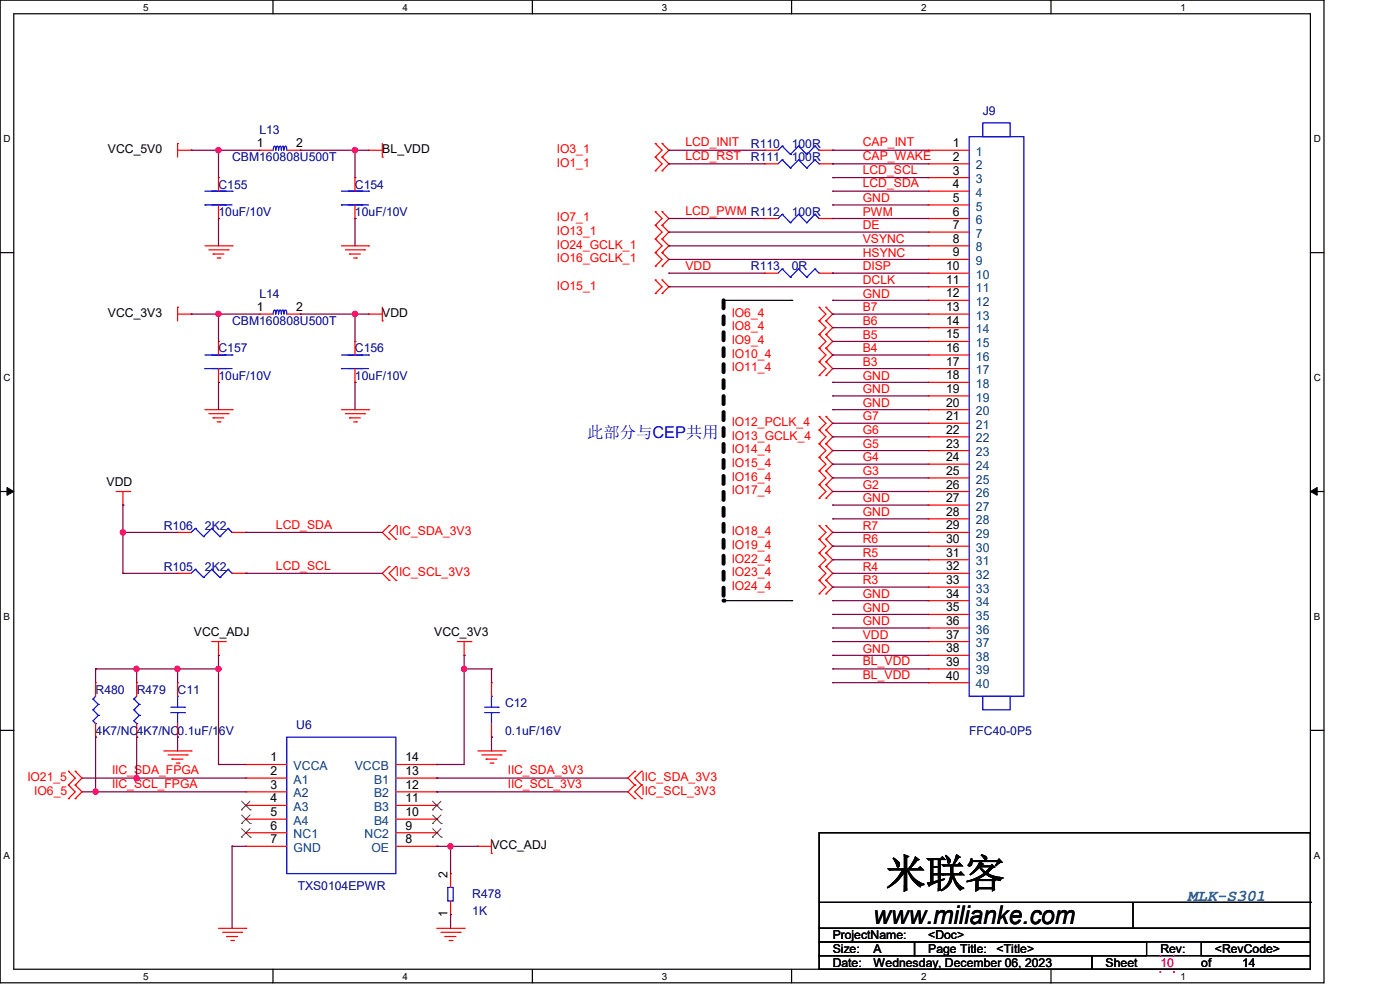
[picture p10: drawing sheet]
<svg xmlns="http://www.w3.org/2000/svg" width="297mm" height="210mm" viewBox="0 0 297 210" stroke-linecap="round" stroke-linejoin="round" font-family="sans-serif">
<path d="M0 0h280.9v208.5h-280.9zM2.9 2.9h275.1v202.7h-275.1z" fill="none" stroke="#000" stroke-width=".25"/>
<g fill="#fff">
<path d="M30.4 .3h1.1v2.4h-1.1z"/>
<path d="M30.4 205.9h1.1v2.3h-1.1z"/>
</g>
<path d="M57.9 0v2.9M57.9 205.6v2.9" fill="none" stroke="#000" stroke-width=".25"/>
<g fill="#fff">
<path d="M85.4 .3h1.1v2.4h-1.1z"/>
<path d="M85.4 205.9h1.1v2.3h-1.1z"/>
</g>
<path d="M112.9 0v2.9M112.9 205.6v2.9" fill="none" stroke="#000" stroke-width=".25"/>
<g fill="#fff">
<path d="M140.4 .3h1.2v2.4h-1.2z"/>
<path d="M140.4 205.9h1.2v2.3h-1.2z"/>
</g>
<path d="M167.9 0v2.9M167.9 205.6v2.9" fill="none" stroke="#000" stroke-width=".25"/>
<g fill="#fff">
<path d="M195.4 .3h1.2v2.4h-1.2z"/>
<path d="M195.4 205.9h1.2v2.3h-1.2z"/>
</g>
<path d="M223 0v2.9M223 205.6v2.9" fill="none" stroke="#000" stroke-width=".25"/>
<g fill="#fff">
<path d="M250.4 .3h1.2v2.4h-1.2z"/>
<path d="M250.4 205.9h1.2v2.3h-1.2z"/>
<path d="M.8 28.2h1.4v2.4h-1.4z"/>
<path d="M278.7 28.2h1.5v2.4h-1.5z"/>
<path d="M.8 78.9h1.4v2.3h-1.4z"/>
<path d="M278.7 78.9h1.5v2.3h-1.5z"/>
</g>
<path d="M0 53.6h2.9M278 53.6h2.9" fill="none" stroke="#000" stroke-width=".25"/>
<g fill="#fff">
<path d="M.8 129.6h1.3v2.3h-1.3z"/>
<path d="M278.7 129.6h1.4v2.3h-1.4z"/>
</g>
<path d="M0 104.3h2.9M278 104.3h2.9" fill="none" stroke="#000" stroke-width=".25"/>
<path d="M1.5 103.4l1.4 .9-1.4 .8zM278 104.3l1.4-.9v1.7z" fill="#000" stroke="#000" stroke-width=".21"/>
<g fill="#fff">
<path d="M.8 180.3h1.3v2.3h-1.3z"/>
<path d="M278.7 180.3h1.4v2.3h-1.4z"/>
</g>
<g fill="none" stroke="#000" stroke-width=".25">
<path d="M153.5 63.7h14.5M168 63.7h.1M153.5 127.4h14.5M168 127.4h.1M0 154.9h2.9M278 154.9h2.9M173.8 176.7h104.2v20.2h-104.2zM173.8 196.9h104.2v2.9h-104.2zM173.8 199.8h20.2v2.9h-20.2zM173.8 191.4h104.2M194 199.8h49.2v2.9h-49.2zM240.4 196.9h.1"/>
<path d="M240.4 191.4v5.5M254.8 199.8h23.2v2.9h-23.2zM278 191.4h.1M173.8 202.7h57.9v2.9h-57.9zM231.7 202.7h46.3v2.9h-46.3z"/>
</g>
<path d="M153.5 63.7v63.7" fill="none" stroke="#000" stroke-width=".85" stroke-dasharray="1.7 1.7"/>
<circle cx="153.5" cy="127.4" r=".42" fill="#000" stroke-dasharray="1.7 1.7"/>
<g fill="none" stroke="#f00" stroke-width=".25">
<path d="M37.7 30.4h.1M37.7 31.9h2.9M37.7 30.4v2.9M40.6 31.9h.1M78.2 31.9h.1M78.2 31.9h2.9M81.1 33.3h.1M81.1 30.4v2.9M139 30.4h.1M139 33.3h.1M139 36.2h.1M139 30.4l1.5 1.5-1.5 1.4"/>
<path d="M139 33.3l1.5 1.5-1.5 1.4M140.5 33.3h.1M140.5 30.4h.1M140.5 36.2h.1M140.5 30.4l1.4 1.5-1.4 1.4M140.5 33.3l1.4 1.5-1.4 1.4M43.5 52.2h5.7M44.3 53h4.1M45.2 53.9h.1M45.2 53.9h2.3M46.1 54.7h.6M46.7 54.7h.1"/>
<path d="M48.4 53h.1M49.2 52.2h.1M72.4 52.2h5.8M73.3 53h4M74.2 53.9h.1M74.2 53.9h2.3M75 54.7h.6M75.6 54.7h.1M77.3 53h.1M78.2 52.2h.1M139 53.6h.1M139 56.5h.1"/>
<path d="M139 47.8h.1M139 50.7h.1M139 44.9h.1M139 59.4h.1M139 53.6l1.5 1.4-1.5 1.5M139 47.8l1.5 1.4-1.5 1.5M139 44.9l1.5 1.5-1.5 1.4M139 59.4l1.5 1.4-1.5 1.5M139 50.7l1.5 1.5-1.5 1.4M140.5 56.5h.1M140.5 53.6h.1M140.5 50.7h.1"/>
<path d="M140.5 47.8h.1M140.5 44.9h.1M140.5 59.4h.1M140.5 53.6l1.4 1.4-1.4 1.5M140.5 47.8l1.4 1.4-1.4 1.5M140.5 44.9l1.4 1.5-1.4 1.4M140.5 59.4l1.4 1.4-1.4 1.5M140.5 50.7l1.4 1.5-1.4 1.4M37.7 65.2h.1M37.7 65.2v2.9M37.7 66.6h2.9M40.6 66.6h.1"/>
<path d="M78.2 66.6h.1M78.2 66.6h2.9M81.1 68.1h.1M81.1 65.2v2.9M139 62.3h.1M140.5 62.3h.1M173.8 65.2h.1M173.8 68.1h.1M173.8 71h.1M173.8 73.9h.1M173.8 76.8h.1M173.8 79.7h.1"/>
<path d="M173.8 65.2l1.4 1.4-1.4 1.5M173.8 68.1l1.4 1.4-1.4 1.5M173.8 71l1.4 1.4-1.4 1.5M173.8 73.9l1.4 1.4-1.4 1.5M173.8 76.8l1.4 1.4-1.4 1.5M175.2 68.1h.1M175.2 65.2h.1M175.2 71h.1M175.2 73.9h.1M175.2 76.8h.1M175.2 79.7h.1M175.2 65.2l1.5 1.4-1.5 1.5"/>
<path d="M175.2 68.1l1.5 1.4-1.5 1.5M175.2 71l1.5 1.4-1.5 1.5M175.2 73.9l1.5 1.4-1.5 1.5M175.2 76.8l1.5 1.4-1.5 1.5M43.5 86.9h5.7M44.3 87.8h4.1M45.2 88.6h.1M45.2 88.6h2.3M46.1 89.5h.6M46.7 89.5h.1M48.4 87.8h.1M49.2 86.9h.1"/>
<path d="M72.4 86.9h5.8M73.3 87.8h4M74.2 88.6h.1M74.2 88.6h2.3M75 89.5h.6M75.6 89.5h.1M77.3 87.8h.1M78.2 86.9h.1M173.8 88.3h.1M173.8 91.2h.1M173.8 94.1h.1M173.8 97h.1"/>
<path d="M173.8 99.9h.1M173.8 88.3l1.4 1.5-1.4 1.4M173.8 91.2l1.4 1.5-1.4 1.4M173.8 94.1l1.4 1.5-1.4 1.4M173.8 97l1.4 1.5-1.4 1.4M173.8 99.9l1.4 1.5-1.4 1.4M175.2 91.2h.1M175.2 88.3h.1M175.2 94.1h.1M175.2 97h.1M175.2 99.9h.1M175.2 88.3l1.5 1.5-1.5 1.4"/>
<path d="M175.2 91.2l1.5 1.5-1.5 1.4M175.2 94.1l1.5 1.5-1.5 1.4M175.2 97l1.5 1.5-1.5 1.4M175.2 99.9l1.5 1.5-1.5 1.4M24.6 104.3h2.9M26.1 107.1h.1M26.1 104.3v2.8M27.5 104.3h.1M82.5 111.5h.1M82.5 114.4h.1M82.5 111.5l-1.4 1.4 1.4 1.5M84 114.4h.1"/>
<path d="M84 111.5h.1M84 111.5l-1.5 1.4 1.5 1.5M173.8 102.8h.1M173.8 105.7h.1M173.8 111.5h.1M173.8 114.4h.1M173.8 117.3h.1M173.8 102.8l1.4 1.5-1.4 1.4M173.8 111.5l1.4 1.4-1.4 1.5M173.8 114.4l1.4 1.5-1.4 1.4M173.8 117.3l1.4 1.4-1.4 1.5M175.2 102.8h.1"/>
<path d="M175.2 105.7h.1M175.2 114.4h.1M175.2 111.5h.1M175.2 117.3h.1M175.2 102.8l1.5 1.5-1.5 1.4M175.2 111.5l1.5 1.4-1.5 1.5M175.2 114.4l1.5 1.5-1.5 1.4M175.2 117.3l1.5 1.4-1.5 1.5M44.9 136.1h2.9M46.4 139h.1M46.4 136.1v2.9M47.8 136.1h.1"/>
<path d="M82.5 120.2h.1M82.5 123.1h.1M82.5 120.2l-1.4 1.4 1.4 1.5M84 123.1h.1M84 120.2h.1M84 120.2l-1.5 1.4 1.5 1.5M97 136.1h2.9M98.5 139h.1M98.5 136.1v2.9M99.9 136.1h.1M173.8 120.2h.1M173.8 123.1h.1"/>
<path d="M173.8 126h.1M173.8 120.2l1.4 1.4-1.4 1.5M173.8 123.1l1.4 1.4-1.4 1.5M175.2 120.2h.1M175.2 123.1h.1M175.2 126h.1M175.2 120.2l1.5 1.4-1.5 1.5M175.2 123.1l1.5 1.4-1.5 1.5M34.8 159.3h5.8M40.6 159.3h.1M101.4 159.3h5.7M107.1 159.3h.1"/>
<path d="M14.5 163.6h.1M14.5 166.5h.1M14.5 169.4h.1M14.5 163.6l1.5 1.5-1.5 1.4M14.5 166.5l1.5 1.5-1.5 1.4M16 166.5h.1M16 163.6h.1M16 169.4h.1M16 163.6l1.4 1.5-1.4 1.4M16 166.5l1.4 1.5-1.4 1.4M35.6 160.1h4.1M36.5 161h.1"/>
<path d="M36.5 161h2.3M37.4 161.9h.6M38 161.9h.1M39.7 160.1h.1M101.4 179.5h.1M101.4 179.5h2.9M102.2 160.1h4.1M103.1 161h.1M103.1 161h2.3M104 161.9h.6M104.3 178.1v2.9M104.6 161.9h.1"/>
<path d="M106.3 160.1h.1M134.7 163.6h.1M134.7 166.5h.1M134.7 169.4h.1M134.7 166.5l-1.5 1.5 1.5 1.4M134.7 163.6l-1.5 1.5 1.5 1.4M136.1 166.5h.1M136.1 163.6h.1M136.1 169.4h.1M136.1 163.6l-1.4 1.5 1.4 1.4M136.1 166.5l-1.4 1.5 1.4 1.4M46.4 196.9h5.8"/>
<path d="M47.2 197.8h4.1M48.1 198.7h.1M48.1 198.7h2.3M49 199.5h.5M49.5 199.5h.1M51.3 197.8h.1M52.2 196.9h.1M92.7 196.9h5.8M93.6 197.8h4M94.4 198.7h.1M94.4 198.7h2.3M95.3 199.5h.6"/>
<path d="M95.9 199.5h.1M97.6 197.8h.1M98.5 196.9h.1M104.3 181h.1"/>
</g>
<path d="M246 202.6h.3v.3h-.3zM248.9 202.6h.3v.3h-.3zM248.9 206h.3v.4h-.3zM246 206h.3v.4h-.3z" fill-rule="evenodd" fill="#f0f"/>
<path d="M173.8 176.7h104.2v20.2h-104.2zM173.8 196.9h104.2v2.9h-104.2zM173.8 199.8h20.2v2.9h-20.2zM173.8 191.4h104.2M194 199.8h49.2v2.9h-49.2zM240.4 196.9h.1M240.4 191.4v5.5M254.8 199.8h23.2v2.9h-23.2zM278 191.4h.1M173.8 202.7h57.9v2.9h-57.9zM231.7 202.7h46.3v2.9h-46.3z" fill="none" stroke="#000" stroke-width=".25"/>
<path d="M246 202.6h.3v.3h-.3zM248.9 202.6h.3v.3h-.3zM248.9 206h.3v.4h-.3zM246 206h.3v.4h-.3z" fill-rule="evenodd" fill="#f0f"/>
<path d="M173.8 176.7h104.2v20.2h-104.2zM173.8 196.9h104.2v2.9h-104.2zM173.8 199.8h20.2v2.9h-20.2zM173.8 191.4h104.2M194 199.8h49.2v2.9h-49.2zM240.4 196.9h.1M240.4 191.4v5.5M254.8 199.8h23.2v2.9h-23.2zM278 191.4h.1M173.8 202.7h57.9v2.9h-57.9zM231.7 202.7h46.3v2.9h-46.3z" fill="none" stroke="#000" stroke-width=".25"/>
<path d="M246 202.6h.3v.3h-.3zM248.9 202.6h.3v.3h-.3zM248.9 206h.3v.4h-.3zM246 206h.3v.4h-.3z" fill-rule="evenodd" fill="#f0f"/>
<g fill="none" stroke="#00f" stroke-width=".25">
<path d="M58 31.9l.2-.9 .3 .3v.6l.3-.9 .3 .3v.6l.3-.9 .2 .3 .1 .6 .3-.9 .2 .3v.6l.2-.7 .3-.2 .1 .9M165.9 33.9h.1M165.9 31h.1M165.9 33.9l-.8 .9M165.9 33.9l1.8 1.7M165.9 31l-.8 .9M165.9 31l1.8 1.8M167.7 35.6h.1M167.7 32.8h.1M169.4 33.9h.1M169.4 31h.1M169.4 33.9l-1.7 1.7"/>
<path d="M169.4 33.9l1.8 1.7M169.4 31l-1.7 1.8M169.4 31l1.8 1.8M171.2 35.6h.1M171.2 32.8h.1M172.9 33.9h.1M172.9 31h.1M172.9 33.9l-1.7 1.7M172.9 33.9l.9 .9M172.9 31l-1.7 1.8M172.9 31l.9 .9M173.8 34.8h.1"/>
<path d="M173.8 31.9h.1M205.6 29h11.6v118.7h-11.6zM208.5 26.1h5.8v2.9h-5.8zM43.5 43.5h.1M43.5 43.5h5.7M43.5 40.6h5.7M47.8 43.5h.1M47.8 40.6h.1M49.2 40.6h.1M72.4 43.5h.1M72.4 43.5h5.8M72.4 40.6h5.8"/>
<path d="M76.8 43.5h.1M76.8 40.6h.1M78.2 40.6h.1M165.9 45.5h.1M165.9 57.1h.1M165.9 45.5l-.8 .9M165.9 45.5l1.8 1.7M165.9 57.1l-.8 .9M165.9 57.1l1.8 1.7M167.7 47.2h.1M167.7 58.8h.1M169.4 45.5h.1"/>
<path d="M169.4 57.1h.1M169.4 45.5l-1.7 1.7M169.4 45.5l1.8 1.7M169.4 57.1l-1.7 1.7M169.4 57.1l1.8 1.7M171.2 47.2h.1M171.2 58.8h.1M172.9 45.5h.1M172.9 57.1h.1M172.9 45.5l-1.7 1.7M172.9 45.5l.9 .9M172.9 57.1l-1.7 1.7"/>
<path d="M172.9 57.1l.9 .9M173.8 46.4h.1M173.8 58h.1M43.5 78.2h.1M43.5 78.2h5.7M43.5 75.3h5.7M47.8 78.2h.1M47.8 75.3h.1M49.2 75.3h.1M58 66.6l.2-.8 .3 .3v.5l.3-.8 .3 .3v.5l.3-.8 .2 .3 .1 .5 .3-.8 .2 .3v.5l.2-.7 .3-.1 .1 .8M72.4 78.2h.1M72.4 78.2h5.8"/>
<path d="M72.4 75.3h5.8M76.8 78.2h.1M76.8 75.3h.1M78.2 75.3h.1M41.4 112.1h.1M41.4 112.1l-.8 .8M41.4 112.1l1.8 1.7M43.2 113.8h.1M44.9 112.1h.1M44.9 112.1l-1.7 1.7M44.9 112.1l1.8 1.7M46.7 113.8h.1"/>
<path d="M48.4 112.1h.1M48.4 112.1l-1.7 1.7M48.4 112.1l.8 .8M49.2 112.9h.1M41.4 120.8h.1M41.4 120.8l-.8 .8M41.4 120.8l1.8 1.7M43.2 122.5h.1M44.9 120.8h.1M44.9 120.8l-1.7 1.7M44.9 120.8l1.8 1.7M46.7 122.5h.1"/>
<path d="M48.4 120.8h.1M48.4 120.8l-1.7 1.7M48.4 120.8l.8 .8M49.2 121.6h.1M19.7 148.3h.1M19.7 150.6h.1M19.7 150.6l1.2 1.2M19.7 148.3l1.2 1.1M20.3 153.5h.1M20.3 147.7l-.6 .6M20.9 151.8h.1M20.9 149.4h.1"/>
<path d="M20.9 151.8l-1.2 1.1 .6 .6M20.9 149.4l-1.2 1.2M28.4 148.3h.1M28.4 150.6h.1M28.4 150.6l1.1 1.2M28.4 148.3l1.1 1.1M29 153.5h.1M29 147.7l-.6 .6M29.5 151.8h.1M29.5 149.4h.1M29.5 151.8l-1.1 1.1 .6 .6M29.5 149.4l-1.1 1.2"/>
<path d="M36.2 151.2h2.9M36.2 150h2.9M37.7 147.7h.1M37.7 151.2h.1M37.7 147.7v2.3M37.7 151.2v2.3M39.1 151.2h.1M39.1 150h.1M60.8 156.4h23.2v28.9h-23.2zM102.8 151.2h2.9M102.8 150h2.9M104.3 147.7h.1"/>
<path d="M104.3 151.2h.1M104.3 147.7v2.3M104.3 151.2v2.3M105.7 151.2h.1M105.7 150h.1M208.5 147.7h5.8v2.9h-5.8zM95 188.3h1.1v2.8h-1.1z"/>
</g>
<g fill="none" stroke="#f00" stroke-width=".25">
<path d="M46.4 37.7h.1M46.4 37.7v2.9M55 31.9h.1M55 31.9h3M60.8 31.9h2.9M63.7 31.9h.1M75.3 37.7h.1M75.3 37.7v2.9M162.2 34.8h.1M162.2 31.9h.1M162.2 31.9h2.9M162.2 34.8h2.9"/>
<path d="M173.8 31.9h2.9M173.8 34.8h2.9M176.7 34.8h.1M176.7 31.9h.1M196.9 31.9h.1M196.9 34.8h.1M196.9 37.7h.1M196.9 31.9h8.7M196.9 34.8h8.7M196.9 37.7h8.7M46.4 46.4h.1M46.4 43.5v2.9"/>
<path d="M75.3 46.4h.1M75.3 43.5v2.9M162.2 46.4h.1M162.2 58h.1M162.2 46.4h2.9M162.2 58h2.9M173.8 46.4h2.9M173.8 58h2.9M176.7 46.4h.1M176.7 58h.1M196.9 40.6h.1M196.9 43.5h.1"/>
<path d="M196.9 46.4h.1M196.9 49.2h.1M196.9 52.2h.1M196.9 55h.1M196.9 58h.1M196.9 46.4h8.7M196.9 58h8.7M196.9 40.6h8.7M196.9 43.5h8.7M196.9 49.2h8.7M196.9 52.2h8.7M196.9 55h8.7"/>
<path d="M46.4 72.4h.1M46.4 72.4v2.9M46.4 78.2v2.9M55 66.6h.1M55 66.6h3M60.8 66.6h2.9M63.7 66.6h.1M75.3 72.4h.1M75.3 72.4v2.9M75.3 78.2v2.9M196.9 60.8h.1M196.9 63.7h.1"/>
<path d="M196.9 66.6h.1M196.9 69.5h.1M196.9 72.4h.1M196.9 75.3h.1M196.9 78.2h.1M196.9 66.6h8.7M196.9 60.8h8.7M196.9 63.7h8.7M196.9 69.5h8.7M196.9 72.4h8.7M196.9 75.3h8.7M196.9 78.2h8.7"/>
<path d="M46.4 81.1h.1M75.3 81.1h.1M196.9 81.1h.1M196.9 84h.1M196.9 86.9h.1M196.9 89.8h.1M196.9 92.7h.1M196.9 95.6h.1M196.9 98.5h.1M196.9 81.1h8.7M196.9 84h8.7M196.9 86.9h8.7"/>
<path d="M196.9 89.8h8.7M196.9 92.7h8.7M196.9 95.6h8.7M196.9 98.5h8.7M37.7 112.9h.1M37.7 112.9h2.9M49.2 112.9h3M52.2 112.9h.1M196.9 101.4h.1M196.9 104.3h.1M196.9 107.1h.1M196.9 110.1h.1"/>
<path d="M196.9 112.9h.1M196.9 115.9h.1M196.9 118.7h.1M196.9 112.9h8.7M196.9 101.4h8.7M196.9 104.3h8.7M196.9 107.1h8.7M196.9 110.1h8.7M196.9 115.9h8.7M196.9 118.7h8.7M37.7 121.6h.1M37.7 121.6h2.9"/>
<path d="M49.2 121.6h3M52.2 121.6h.1M196.9 121.6h.1M196.9 124.5h.1M196.9 127.4h.1M196.9 130.3h.1M196.9 133.2h.1M196.9 136.1h.1M196.9 139h.1M196.9 121.6h8.7M196.9 124.5h8.7M196.9 127.4h8.7"/>
<path d="M196.9 130.3h8.7M196.9 133.2h8.7M196.9 136.1h8.7M196.9 139h8.7M20.3 156.4h.1M20.3 144.8h.1M20.3 144.8v2.9M20.3 153.5v2.9M29 156.4h.1M29 144.8h.1M29 144.8v2.9M29 153.5v2.9"/>
<path d="M37.7 156.4h.1M37.7 144.8h.1M37.7 144.8v2.9M37.7 153.5v2.9M104.3 156.4h.1M104.3 144.8h.1M104.3 144.8v2.9M104.3 153.5v2.9M196.9 141.9h.1M196.9 144.8h.1M196.9 141.9h8.7M196.9 144.8h8.7"/>
<path d="M52.2 162.2h.1M52.2 165.1h.1M52.2 168h.1M52.2 170.9h.1M52.2 173.8h.1M52.2 176.7h.1M52.2 179.5h.1M52.2 162.2h8.6M52.2 165.1h8.6M52.2 168h8.6M52.2 170.9h8.6M52.2 173.8h8.6"/>
<path d="M52.2 176.7h8.6M52.2 179.5h8.6M84 162.2h8.7M84 165.1h8.7M84 168h8.7M84 170.9h8.7M84 173.8h8.7M84 176.7h8.7M84 179.5h8.7M92.7 162.2h.1M92.7 179.5h.1M92.7 165.1h.1"/>
<path d="M92.7 168h.1M92.7 170.9h.1M92.7 173.8h.1M92.7 176.7h.1M95.6 185.3h.1M95.6 194h.1M95.6 185.3v3M95.6 191.1v2.9"/>
</g>
<g fill="none" stroke="#804000" stroke-width=".21">
<path d="M51.2 171.8h.1M51.2 174.7h.1M51.2 177.6h.1M51.3 170l1.8 1.8M51.3 172.9l1.8 1.8M51.3 175.8l1.8 1.8M53 170l-1.8 1.8M53 172.9l-1.8 1.8M53 175.8l-1.8 1.8M53.1 171.8h.1M53.1 174.7h.1M53.1 177.6h.1"/>
<path d="M91.7 171.8h.1M91.7 174.7h.1M91.7 177.6h.1M91.8 170l1.8 1.8M91.8 172.9l1.8 1.8M91.8 175.8l1.8 1.8M93.6 170l-1.9 1.8M93.6 172.9l-1.9 1.8M93.6 175.8l-1.9 1.8M93.6 171.8h.1M93.6 174.7h.1M93.6 177.6h.1"/>
</g>
<g fill="none" stroke="#800040" stroke-width=".25">
<path d="M40.6 31.9h.1M40.6 31.9h14.4M46.4 31.9h.1M46.4 31.9v5.8M63.7 31.9h.1M63.7 31.9h14.5M75.3 31.9h.1M75.3 31.9v5.8M141.9 31.9h.1M141.9 34.8h.1M141.9 31.9h20.3M141.9 34.8h20.3"/>
<path d="M176.7 37.7h.1M176.7 31.9h.1M176.7 34.8h.1M176.7 31.9h20.2M176.7 37.7h20.2M176.7 34.8h20.2M46.4 46.4h.1M46.4 46.4v5.8M75.3 46.4h.1M75.3 46.4v5.8M141.9 49.2h.1M141.9 55h.1"/>
<path d="M141.9 52.2h.1M141.9 46.4h.1M141.9 58h.1M141.9 49.2h55M141.9 58h20.3M141.9 55h55M141.9 52.2h55M141.9 46.4h20.3M176.7 58h.1M176.7 40.6h.1M176.7 46.4h.1M176.7 43.5h.1"/>
<path d="M176.7 58h20.2M176.7 40.6h20.2M176.7 46.4h20.2M176.7 43.5h20.2M40.6 66.6h.1M40.6 66.6h14.4M46.4 66.6h.1M46.4 66.6v5.8M63.7 66.6h.1M63.7 66.6h14.5M75.3 66.6h.1M75.3 66.6v5.8"/>
<path d="M141.9 60.8h.1M141.9 60.8h55M176.7 78.2h.1M176.7 75.3h.1M176.7 72.4h.1M176.7 69.5h.1M176.7 66.6h.1M176.7 63.7h.1M176.7 66.6h20.2M176.7 78.2h20.2M176.7 75.3h20.2M176.7 72.4h20.2"/>
<path d="M176.7 69.5h20.2M176.7 63.7h20.2M46.4 81.1h.1M46.4 81.1v5.8M75.3 81.1h.1M75.3 81.1v5.8M176.7 98.5h.1M176.7 95.6h.1M176.7 92.7h.1M176.7 89.8h.1M176.7 86.9h.1M176.7 84h.1"/>
<path d="M176.7 81.1h.1M176.7 98.5h20.2M176.7 95.6h20.2M176.7 92.7h20.2M176.7 89.8h20.2M176.7 86.9h20.2M176.7 84h20.2M176.7 81.1h20.2M26.1 107.1h.1M26.1 112.9h.1M26.1 112.9h11.6M26.1 107.1v14.5"/>
<path d="M52.2 112.9h.1M52.2 112.9h28.9M176.7 104.3h.1M176.7 101.4h.1M176.7 118.7h.1M176.7 115.9h.1M176.7 112.9h.1M176.7 110.1h.1M176.7 107.1h.1M176.7 112.9h20.2M176.7 104.3h20.2M176.7 101.4h20.2"/>
<path d="M176.7 118.7h20.2M176.7 115.9h20.2M176.7 110.1h20.2M176.7 107.1h20.2M26.1 121.6h.1M26.1 121.6h11.6M46.4 139h.1M46.4 139v23.2M52.2 121.6h.1M52.2 121.6h28.9M98.5 139h.1M98.5 139v23.2h-5.8"/>
<path d="M176.7 124.5h.1M176.7 121.6h.1M176.7 139h.1M176.7 136.1h.1M176.7 133.2h.1M176.7 130.3h.1M176.7 127.4h.1M176.7 121.6h20.2M176.7 124.5h20.2M176.7 139h20.2M176.7 136.1h20.2M176.7 133.2h20.2"/>
<path d="M176.7 130.3h20.2M176.7 127.4h20.2M20.3 141.9h.1M20.3 156.4h.1M20.3 141.9h26.1M20.3 141.9v2.9M20.3 156.4v11.6M29 141.9h.1M29 156.4h.1M29 141.9v2.9M29 156.4v8.7M37.7 141.9h.1"/>
<path d="M37.7 156.4h.1M37.7 141.9v2.9M37.7 156.4v2.9M46.4 141.9h.1M98.5 141.9h.1M98.5 141.9h5.8M104.3 141.9h.1M104.3 156.4h.1M104.3 141.9v2.9M104.3 156.4v2.9M176.7 144.8h.1M176.7 141.9h.1"/>
<path d="M176.7 144.8h20.2M176.7 141.9h20.2M17.4 168h34.8M17.4 165.1h34.8M20.3 168h.1M29 165.1h.1M46.4 162.2h.1M46.4 162.2h5.8M49.2 179.5h.1M49.2 179.5h3M49.2 179.5v17.4M92.7 162.2h.1"/>
<path d="M92.7 179.5h.1M92.7 168h.1M92.7 165.1h.1M92.7 179.5h8.7M92.7 168h40.5M92.7 165.1h40.5M95.6 179.5h.1M95.6 179.5v5.8M95.6 194h.1M95.6 194v2.9"/>
</g>
<g fill="#f0f" stroke="#f0f" stroke-width=".25">
<circle cx="46.3" cy="31.9" r=".56"/>
<circle cx="75.3" cy="31.9" r=".56"/>
<circle cx="75.3" cy="66.6" r=".56"/>
<circle cx="46.3" cy="66.6" r=".56"/>
<circle cx="26.1" cy="112.9" r=".56"/>
<circle cx="37.6" cy="141.9" r=".56"/>
<circle cx="46.3" cy="141.9" r=".56"/>
<circle cx="98.5" cy="141.9" r=".56"/>
<circle cx="95.5" cy="179.5" r=".56"/>
<circle cx="28.9" cy="141.9" r=".56"/>
<circle cx="28.9" cy="165.1" r=".56"/>
<circle cx="20.3" cy="167.9" r=".56"/>
</g>
<text font-size="8.4" x="188" y="188.2">米联客</text>
<text font-size="5.5" x="185.3" y="196">www.milianke.com</text>
<text font-size="3.5" fill="#00f" x="124.5" y="92.9">此部分与CEP共用</text>
<text font-size="3.5" fill="#008080" x="251.9" y="191.2">MLK-S301</text>
<g font-size="2.6" fill="#000080">
<text x="55" y="28.4">L13</text>
<text x="208.5" y="24.3">J9</text>
<text x="49.2" y="34.2">CBM160808U500T</text>
<text x="159.3" y="34.2">R111</text>
<text x="159.3" y="31.3">R110</text>
<text x="168" y="34.2">100R</text>
<text x="168" y="31.3">100R</text>
<text x="46.4" y="40">C155</text>
<text x="75.3" y="40">C154</text>
<text x="46.4" y="45.8">10uF/10V</text>
<text x="75.3" y="45.8">10uF/10V</text>
<text x="168" y="45.8">100R</text>
<text x="159.3" y="57.4">R113</text>
<text x="168" y="57.4">0R</text>
<text x="55" y="63.2">L14</text>
<text x="49.2" y="69">CBM160808U500T</text>
<text x="46.4" y="74.8">C157</text>
<text x="75.3" y="74.8">C156</text>
<text x="46.4" y="80.5">10uF/10V</text>
<text x="75.3" y="80.5">10uF/10V</text>
<text x="34.8" y="112.4">R106</text>
<text x="43.5" y="112.4">2K2</text>
<text x="34.8" y="121.1">R105</text>
<text x="43.5" y="121.1">2K2</text>
<text x="20.3" y="147.1">R480</text>
<text x="29" y="147.1">R479</text>
<text x="37.7" y="147.1">C11</text>
<text x="20.3" y="155.8">4K7/NC4K7/NC</text>
<text x="37.7" y="155.8">0.1uF/16V</text>
<text x="62.9" y="154.6">U6</text>
<text x="107.1" y="150">C12</text>
<text x="107.1" y="155.8">0.1uF/16V</text>
<text x="205.6" y="155.8">FFC40-0P5</text>
<text x="63.2" y="188.8">TXS0104EPWR</text>
<text x="100.2" y="190.6">R478</text>
<text x="100.2" y="194.1">1K</text>
</g>
<g font-size="2.6">
<text x="22.9" y="32.5">VCC_5V0</text>
<text x="54.5" y="31.2">1</text>
<text x="62.9" y="31.2">2</text>
<text x="81.1" y="32.5">BL_VDD</text>
<text x="202.1" y="31.2">1</text>
<text x="202.1" y="34.1">2</text>
<text x="202.1" y="37">3</text>
<text x="202.1" y="39.9">4</text>
<text x="202.1" y="42.8">5</text>
<text x="202.1" y="45.7">6</text>
<text x="202.1" y="48.6">7</text>
<text x="202.1" y="51.5">8</text>
<text x="200.7" y="57.3">10</text>
<text x="202.1" y="54.4">9</text>
<text x="54.5" y="66">1</text>
<text x="62.9" y="66">2</text>
<text x="200.7" y="60.2">11</text>
<text x="200.7" y="63.1">12</text>
<text x="200.7" y="66">13</text>
<text x="22.9" y="67.2">VCC_3V3</text>
<text x="81.1" y="67.2">VDD</text>
<text x="200.7" y="68.9">14</text>
<text x="200.7" y="71.8">15</text>
<text x="200.7" y="74.7">16</text>
<text x="200.7" y="77.6">17</text>
<text x="200.7" y="80.5">18</text>
<text x="200.7" y="83.4">19</text>
<text x="200.7" y="86.3">20</text>
<text x="200.7" y="89.2">21</text>
<text x="200.7" y="92">22</text>
<text x="200.7" y="95">23</text>
<text x="200.7" y="97.8">24</text>
<text x="200.7" y="100.8">25</text>
<text x="22.6" y="103.1">VDD</text>
<text x="200.7" y="103.6">26</text>
<text x="200.7" y="106.5">27</text>
<text x="200.7" y="109.4">28</text>
<text x="200.7" y="112.3">29</text>
<text x="200.7" y="115.2">30</text>
<text x="200.7" y="118.1">31</text>
<text x="200.7" y="121">32</text>
<text x="200.7" y="123.9">33</text>
<text x="200.7" y="126.8">34</text>
<text x="200.7" y="129.7">35</text>
<text x="41.1" y="135">VCC_ADJ</text>
<text x="92.1" y="135">VCC_3V3</text>
<text x="200.7" y="132.6">36</text>
<text x="200.7" y="135.5">37</text>
<text x="200.7" y="138.4">38</text>
<text x="200.7" y="141.3">39</text>
<text x="200.7" y="144.2">40</text>
<text x="57.4" y="161.5">1</text>
<text x="86" y="161.5">14</text>
<text x="57.4" y="164.4">2</text>
<text x="57.4" y="167.3">3</text>
<text x="86" y="164.4">13</text>
<text x="86" y="167.3">12</text>
<text x="57.4" y="170.2">4</text>
<text x="57.4" y="173.1">5</text>
<text x="86" y="170.2">11</text>
<text x="86" y="173.1">10</text>
<text x="57.4" y="176">6</text>
<text x="57.4" y="178.9">7</text>
<text x="86" y="178.9">8</text>
<text x="86" y="176">9</text>
<text x="104.3" y="180.1">VCC_ADJ</text>
<text x="95" y="186.2" transform="rotate(-90 95 186.2)">2</text>
<text x="95" y="194.6" transform="rotate(-90 95 194.6)">1</text>
<text x="176.7" y="199.3">ProjectName:</text>
<text x="176.7" y="202.1">Size:</text>
<text x="185.3" y="202.1">A</text>
<text x="196.9" y="202.1">Page Title:</text>
<text x="196.9" y="199.3">&lt;Doc&gt;</text>
<text x="211.4" y="202.1">&lt;Title&gt;</text>
<text x="246.2" y="202.1">Rev:</text>
<text x="257.7" y="202.1">&lt;RevCode&gt;</text>
<text x="176.7" y="205.1">Date:</text>
<text x="185.3" y="205.1">Wednesday, December 06, 2023</text>
<text x="234.6" y="205.1">Sheet</text>
<text x="254.8" y="205.1">of</text>
<text x="263.5" y="205.1">14</text>
</g>
<g font-size="2.6" fill="#f00">
<text x="118.2" y="32.5">IO3_1</text>
<text x="118.2" y="35.3">IO1_1</text>
<text x="145.4" y="31.1">LCD_INIT</text>
<text x="145.4" y="34">LCD_RST</text>
<text x="183" y="31.1">CAP_INT</text>
<text x="183" y="34">CAP_WAKE</text>
<text x="183" y="36.9">LCD_SCL</text>
<text x="183" y="39.8">LCD_SDA</text>
<text x="118.2" y="46.9">IO7_1</text>
<text x="145.4" y="45.5">LCD_PWM R112</text>
<text x="183" y="45.8">PWM</text>
<text x="183" y="42.9">GND</text>
<text x="118.2" y="49.8">IO13_1</text>
<text x="118.2" y="52.7">IO24_GCLK_1</text>
<text x="183" y="48.6">DE</text>
<text x="183" y="51.6">VSYNC</text>
<text x="118.2" y="55.6">IO16_GCLK_1</text>
<text x="145.4" y="57.4">VDD</text>
<text x="183" y="57.4">DISP</text>
<text x="183" y="54.4">HSYNC</text>
<text x="118.2" y="61.4">IO15_1</text>
<text x="183" y="60.2">DCLK</text>
<text x="183" y="63.1">GND</text>
<text x="155.2" y="67.2">IO6_4</text>
<text x="155.2" y="70.1">IO8_4</text>
<text x="183" y="71.8">B5</text>
<text x="183" y="68.9">B6</text>
<text x="183" y="66">B7</text>
<text x="155.2" y="73">IO9_4</text>
<text x="155.2" y="75.9">IO10_4</text>
<text x="183" y="77.6">B3</text>
<text x="183" y="74.7">B4</text>
<text x="155.2" y="78.8">IO11_4</text>
<text x="183" y="83.4">GND</text>
<text x="183" y="80.5">GND</text>
<text x="183" y="89.2">G7</text>
<text x="183" y="86.3">GND</text>
<text x="155.2" y="90.4">IO12_PCLK_4</text>
<text x="155.2" y="93.3">IO13_GCLK_4</text>
<text x="183" y="95">G5</text>
<text x="183" y="92.1">G6</text>
<text x="155.2" y="96.2">IO14_4</text>
<text x="155.2" y="99.1">IO15_4</text>
<text x="155.2" y="102">IO16_4</text>
<text x="183" y="100.8">G3</text>
<text x="183" y="97.9">G4</text>
<text x="155.2" y="104.9">IO17_4</text>
<text x="183" y="103.7">G2</text>
<text x="183" y="106.6">GND</text>
<text x="58.5" y="112.1">LCD_SDA</text>
<text x="84" y="113.5">IIC_SDA_3V3</text>
<text x="155.2" y="113.5">IO18_4</text>
<text x="183" y="112.4">R7</text>
<text x="183" y="109.5">GND</text>
<text x="155.2" y="116.5">IO19_4</text>
<text x="155.2" y="119.3">IO22_4</text>
<text x="183" y="118.2">R5</text>
<text x="183" y="115.3">R6</text>
<text x="58.5" y="120.8">LCD_SCL</text>
<text x="84" y="122.2">IIC_SCL_3V3</text>
<text x="155.2" y="122.2">IO23_4</text>
<text x="155.2" y="125.1">IO24_4</text>
<text x="183" y="124">R3</text>
<text x="183" y="121">R4</text>
<text x="183" y="129.8">GND</text>
<text x="183" y="126.8">GND</text>
<text x="183" y="135.5">VDD</text>
<text x="183" y="132.6">GND</text>
<text x="183" y="141.1">BL_VDD</text>
<text x="183" y="138.4">GND</text>
<text x="183" y="144">BL_VDD</text>
<text x="5.8" y="165.6">IO21_5</text>
<text x="23.8" y="164.3">IIC_SDA_FPGA</text>
<text x="23.8" y="167.2">IIC_SCL_FPGA</text>
<text x="107.7" y="167.2">IIC_SCL_3V3</text>
<text x="107.7" y="164.3">IIC_SDA_3V3</text>
<text x="136.1" y="165.6">IIC_SDA_3V3</text>
<text x="7.3" y="168.6">IO6_5</text>
<text x="136.1" y="168.6">IIC_SCL_3V3</text>
</g>
<g font-size="2.6" fill="#004080">
<text x="207.1" y="33.1">1</text>
<text x="207.1" y="35.9">2</text>
<text x="207.1" y="38.9">3</text>
<text x="207.1" y="41.7">4</text>
<text x="207.1" y="44.7">5</text>
<text x="207.1" y="47.5">6</text>
<text x="207.1" y="50.4">7</text>
<text x="207.1" y="53.3">8</text>
<text x="207.1" y="56.2">9</text>
<text x="207.1" y="59.1">10</text>
<text x="207.1" y="62">11</text>
<text x="207.1" y="64.9">12</text>
<text x="207.1" y="67.8">13</text>
<text x="207.1" y="70.7">14</text>
<text x="207.1" y="73.6">15</text>
<text x="207.1" y="76.5">16</text>
<text x="207.1" y="79.4">17</text>
<text x="207.1" y="82.3">18</text>
<text x="207.1" y="85.2">19</text>
<text x="207.1" y="88.1">20</text>
<text x="207.1" y="91">21</text>
<text x="207.1" y="93.9">22</text>
<text x="207.1" y="96.8">23</text>
<text x="207.1" y="99.7">24</text>
<text x="207.1" y="102.6">25</text>
<text x="207.1" y="105.5">26</text>
<text x="207.1" y="108.3">27</text>
<text x="207.1" y="111.3">28</text>
<text x="207.1" y="114.1">29</text>
<text x="207.1" y="117">30</text>
<text x="207.1" y="119.9">31</text>
<text x="207.1" y="122.8">32</text>
<text x="207.1" y="125.7">33</text>
<text x="207.1" y="128.6">34</text>
<text x="207.1" y="131.5">35</text>
<text x="207.1" y="134.4">36</text>
<text x="207.1" y="137.3">37</text>
<text x="207.1" y="140.2">38</text>
<text x="207.1" y="143.1">39</text>
<text x="207.1" y="146">40</text>
<text x="62.3" y="163.4">VCCA</text>
<text x="62.3" y="166.2">A1</text>
<text x="75.3" y="163.4">VCCB</text>
<text x="79.4" y="166.2">B1</text>
<text x="62.3" y="169.2">A2</text>
<text x="62.3" y="172">A3</text>
<text x="79.4" y="169.2">B2</text>
<text x="79.4" y="172">B3</text>
<text x="62.3" y="175">A4</text>
<text x="62.3" y="177.8">NC1</text>
<text x="77.3" y="177.8">NC2</text>
<text x="79.4" y="175">B4</text>
<text x="62.3" y="180.7">GND</text>
<text x="78.8" y="180.7">OE</text>
</g>
<text font-size="2.6" fill="#f0f" x="246.2" y="205.1">10</text>
<g font-size="2.1">
<text x="30.4" y="2.2">5</text>
<text x="85.4" y="2.2">4</text>
<text x="140.4" y="2.2">3</text>
<text x="195.4" y="2.2">2</text>
<text x="250.4" y="2.2">1</text>
<text x=".8" y="30.1">D</text>
<text x="278.7" y="30.1">D</text>
<text x=".8" y="80.8">C</text>
<text x="278.7" y="80.8">C</text>
<text x=".8" y="131.5">B</text>
<text x="278.7" y="131.5">B</text>
<text x=".8" y="182.2">A</text>
<text x="278.7" y="182.2">A</text>
<text x="30.4" y="207.8">5</text>
<text x="85.4" y="207.8">4</text>
<text x="140.4" y="207.8">3</text>
<text x="195.4" y="207.8">2</text>
<text x="250.4" y="207.8">1</text>
</g>
</svg>
